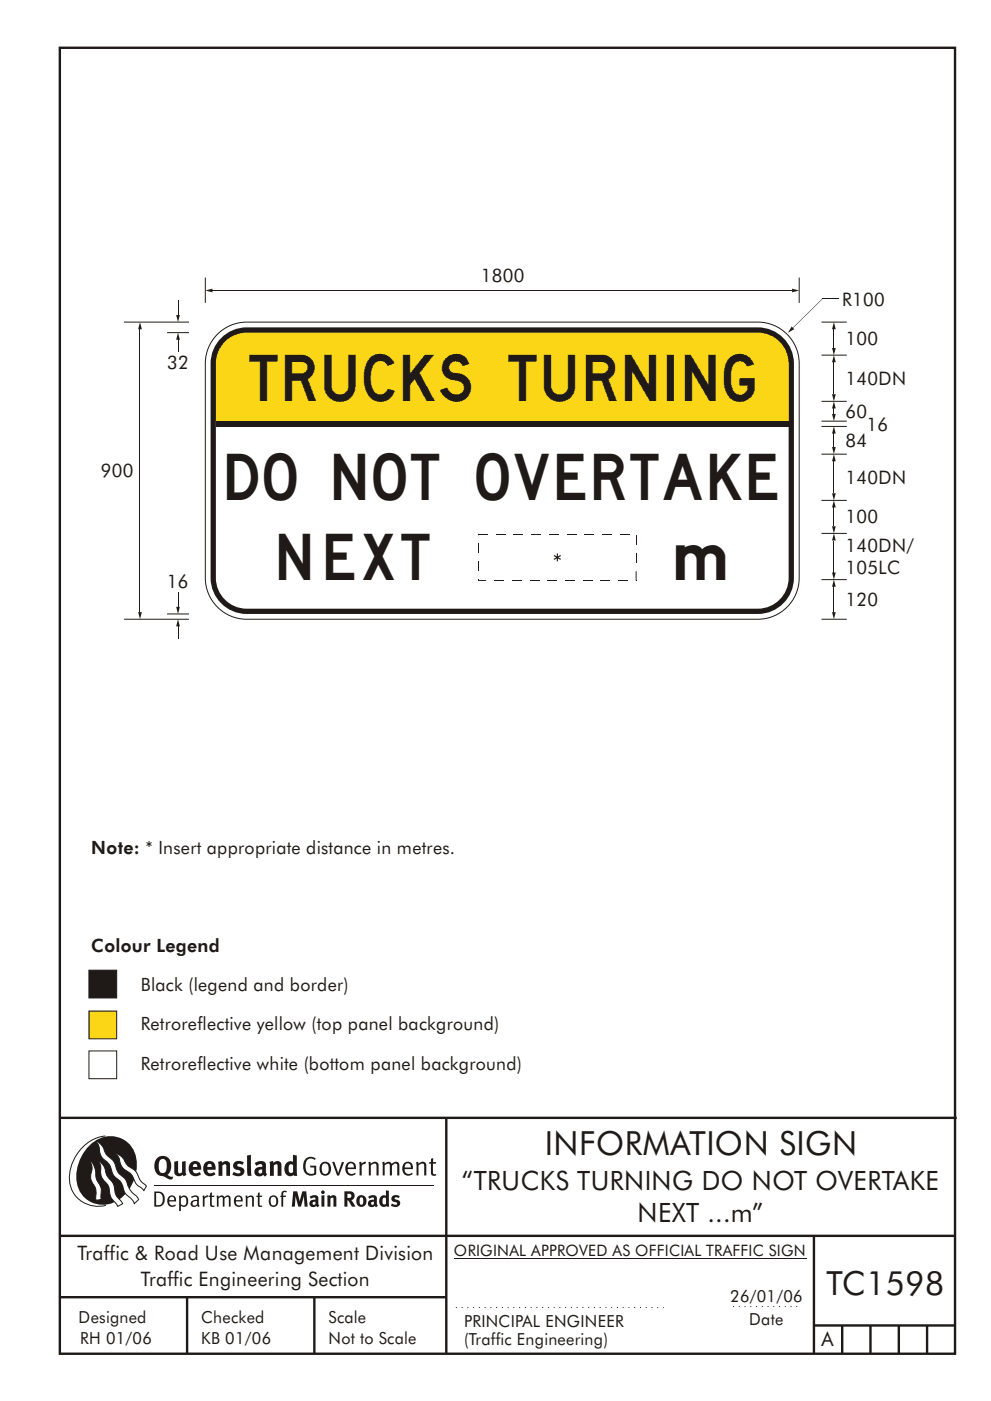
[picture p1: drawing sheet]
<svg xmlns="http://www.w3.org/2000/svg" width="210mm" height="297mm" viewBox="0 0 210 297" stroke-linecap="round" stroke-linejoin="round" font-family="sans-serif">
<g fill="none" stroke="#1f1a17" stroke-width=".51">
<path d="M12.7 10.1h189.9v276.9h-189.9zM12.7 237h190.3M94.7 236.9v50.1M12.7 262h190M12.7 275h82M39.7 275v12M66.7 275v12M172.7 262v25M172.7 281h30M178.7 281v6M184.7 281v6M190.7 281v6"/>
<path d="M196.7 281v6"/>
</g>
<path d="M96.7 277.2h44.1M155.5 277h14" fill="none" stroke="#1f1a17" stroke-width=".21" stroke-dasharray=".2 1" stroke-linecap="butt"/>
<path d="M96.3 266.7h74.7" fill="none" stroke="#1f1a17" stroke-width=".21"/>
<g fill="#1f1a17">
<path d="M64.9 245.6a1.61 1.61 0 0 1 2.1 .1l-.2 .2a1.17 1.17 0 0 0-1.4-.1 1.17 1.17 0 0 0-.6 1.2 1.42 1.42 0 0 0 1.2 1.9l.7-.2v-1.2h-.8l-.1-.4h1.3v1.9a1.82 1.82 0 0 1-2.2-.1 1.82 1.82 0 0 1-.6-2.1l.2-.7z" fill-rule="evenodd"/>
<path d="M68.2 246.6a1.77 1.77 0 0 0 .4 2.6 1.39 1.39 0 0 0 1.4-.5 1.39 1.39 0 0 0 .2-1.5 1.19 1.19 0 0 0-2-.6zM68.5 246.8a.83 .83 0 0 1 1 .1 .83 .83 0 0 1 .2 1 .75 .75 0 0 1-.6 1 .75 .75 0 0 1-.8-.8v-.9z" fill-rule="evenodd"/>
<path d="M70.5 246.4l.4-.1 .8 2.4 .8-2.3h.5l-1.1 2.8h-.4z" fill-rule="evenodd"/>
<path d="M73.6 246.7a1.74 1.74 0 0 0 .5 2.5h.9l.5-.3-.2-.3a.89 .89 0 0 1-1.1 .2 .89 .89 0 0 1-.4-.9h1.7a1.15 1.15 0 0 0-.4-1.4 1.15 1.15 0 0 0-1.5 .2zM74 246.9a.67 .67 0 0 1 .8-.1 .67 .67 0 0 1 .3 .7h-1.3z" fill-rule="evenodd"/>
<path d="M76.2 246.4l.4-.1 .1 .5 .5-.4 .5-.1-.2 .5a.61 .61 0 0 0-.8 .6v1.8h-.4z" fill-rule="evenodd"/>
<path d="M78.1 246.4l.5-.1 .1 .5a.89 .89 0 0 1 .9-.5 .89 .89 0 0 1 .7 .8v2.1h-.4v-2.1l-.1-.3-.3-.1-.8 .4v2.1h-.4z" fill-rule="evenodd"/>
<path d="M81.1 246.4l.4-.1 .1 .4a.83 .83 0 0 1 .8-.4 .83 .83 0 0 1 .7 .5 .86 .86 0 0 1 .9-.5 .86 .86 0 0 1 .7 .8v2.1h-.4l-.1-2.3a.5 .5 0 0 0-.8 0l-.2 .2v2.1h-.5v-2.2l-.4-.3-.7 .4v2.1h-.4z" fill-rule="evenodd"/>
<path d="M85.7 246.7a1.74 1.74 0 0 0 .5 2.5h.9l.5-.3-.2-.3a.89 .89 0 0 1-1.1 .2 .89 .89 0 0 1-.4-.9h1.7a1.15 1.15 0 0 0-.5-1.4 1.15 1.15 0 0 0-1.4 .2zM86 246.9a.67 .67 0 0 1 .9-.1 .67 .67 0 0 1 .3 .7h-1.3z" fill-rule="evenodd"/>
<path d="M88.3 246.4l.4-.1 .1 .5a.89 .89 0 0 1 .9-.5 .89 .89 0 0 1 .7 .8v2.1h-.4v-2.1l-.1-.3-.3-.1-.8 .4v2.1h-.4z" fill-rule="evenodd"/>
<path d="M91.5 245.7l.4-.2v.9h.7l-.2 .3h-.5v2.1l.1 .1h.5l.1 .3a.71 .71 0 0 1-1.2-.5v-2h-.3v-.3h.3z" fill-rule="evenodd"/>
<path d="M37 246.3l.8-.2v2a.46 .46 0 0 0 .2 .7 .46 .46 0 0 0 .6-.3v-2.2l.8-.1v2.3l.2 .6-.6 .3-.2-.3a1.03 1.03 0 0 1-1.2 .2 1.03 1.03 0 0 1-.6-1z" fill-rule="evenodd"/>
<path d="M40.4 246.6a1.64 1.64 0 0 0 0 2.3 1.64 1.64 0 0 0 2.3 .1l-.4-.5a.78 .78 0 0 1-.9 .3 .78 .78 0 0 1-.5-.8h1.8a1.37 1.37 0 0 0-.6-1.6 1.37 1.37 0 0 0-1.7 .2zM41 246.9a.48 .48 0 0 1 .7-.1 .48 .48 0 0 1 .2 .6h-1z" fill-rule="evenodd"/>
<path d="M43.5 246.6a1.65 1.65 0 0 0-.2 2 1.65 1.65 0 0 0 1.9 .7l.5-.3-.3-.5a.78 .78 0 0 1-.9 .3 .78 .78 0 0 1-.5-.8h1.8a1.37 1.37 0 0 0-.6-1.6 1.37 1.37 0 0 0-1.7 .2zM44.1 246.9a.48 .48 0 0 1 .6-.1 .48 .48 0 0 1 .2 .6h-.9z" fill-rule="evenodd"/>
<path d="M46.3 246.4l.7-.3 .1 .4a.95 .95 0 0 1 1-.3 .95 .95 0 0 1 .7 .9v2.2h-.8v-2.3l-.3-.2-.5 .3v2.2h-.8z" fill-rule="evenodd"/>
<path d="M49.7 246.5a1.73 1.73 0 0 1 2-.1l-.2 .6-.6-.2a.42 .42 0 0 0-.6 .3l.2 .2a1.23 1.23 0 0 1 1.4 1 1.47 1.47 0 0 1-2.3 .9l-.3-.1 .3-.6 .7 .3a.47 .47 0 0 0 .7-.3 .87 .87 0 0 0-1-.6l-.4-.2-.1-.4z" fill-rule="evenodd"/>
<path d="M54.1 246.6l.3 .6 .3-.2a.62 .62 0 0 1 .9 0v.4a1.21 1.21 0 0 0-1.3 .3 1.21 1.21 0 0 0-.2 1.4 1.19 1.19 0 0 0 1.7 0l.5 .3 .4-.4-.3-.4v-1.3a.96 .96 0 0 0-1.3-1.1zM55 248.1l.6-.1v.6a.43 .43 0 0 1-.6 .1 .43 .43 0 0 1 0-.6z" fill-rule="evenodd"/>
<path d="M57.2 246.4l.7-.3 .1 .4a.95 .95 0 0 1 1-.3 .95 .95 0 0 1 .7 .9v2.2h-.8v-2.3l-.3-.2-.5 .3v2.2h-.8z" fill-rule="evenodd"/>
<path d="M62.2 244.8v1.6a1.29 1.29 0 0 0-1.4 .1 1.29 1.29 0 0 0-.5 1.3 1.24 1.24 0 0 0 .5 1.4 1.24 1.24 0 0 0 1.5-.1l.1 .2h.7l-.1-4.3zM61.5 246.9h.4l.3 .1v1.5l-.3 .2a.48 .48 0 0 1-.6-.5 1.52 1.52 0 0 1 .2-1.3z" fill-rule="evenodd"/>
<path d="M52.4 245l.8-.2 .2 4.5h-.8l-.1-.2z" fill-rule="evenodd"/>
</g>
<path d="M22.4 240.9a9 9 0 0 0-7.4 10.8 6.2 6.2 0 0 0 7.5 3.9M32.7 251.4h59.4" fill="none" stroke="#1f1a17" stroke-width=".21"/>
<path d="M19.1 242.7a5.7 5.7 0 0 1 6.5-1.4 5.7 5.7 0 0 1 3.4 5.7 8.6 8.6 0 0 1-6.2 8.4 5.7 5.7 0 0 1-6.5-7.1 9.9 9.9 0 0 1 2.8-5.6z" fill-rule="evenodd" fill="#1f1a17"/>
<path d="M24.4 244.6a3.1 3.1 0 0 1 2.3 2.1l.8 .8a3.2 3.2 0 0 1 2 2.3l.4 .7 1.2 1-.6 .9-.2-.3a3.5 3.5 0 0 1-1.9-2 3.8 3.8 0 0 0-2.1-2.2 3.5 3.5 0 0 1-1-2.3zM20.4 242a3.4 3.4 0 0 1 1.9 2.4l.7 .9a3.3 3.3 0 0 1 1.7 2.5 4.4 4.4 0 0 0 1.7 2l.3 .3a6.1 6.1 0 0 0 2.5 3.7l.2 .5-.9 .9a6.1 6.1 0 0 0-1.9-2.2l-.4-.7a3.6 3.6 0 0 0-1.9-2.8l-.6-1.1a3.6 3.6 0 0 0-1.9-2.8 3.7 3.7 0 0 1-.8-2.4zM21 246.2a3.4 3.4 0 0 1 1.5 2.7l.6 .9a3.8 3.8 0 0 1 1.4 3.1l.3 .8 1.2 1.5-1 .6-.5-.8a3.2 3.2 0 0 1-1.3-2.8 4.3 4.3 0 0 0-1.4-2.2 4.7 4.7 0 0 1-.5-2.9zM19.2 246.1a5.1 5.1 0 0 1 1.2 3.7l.3 .7a3.1 3.1 0 0 1 .7 3l.1 .8-1.1 .2-.1-.8a3.5 3.5 0 0 0-.9-3.2 3.6 3.6 0 0 1 .1-2.6z" fill-rule="evenodd" fill="#fff" stroke="#1f1a17" stroke-width=".21"/>
<g fill="#1f1a17">
<path d="M33.4 245.5a2.51 2.51 0 0 0 .4 3.7l.8 .2a2.78 2.78 0 0 0 2 .6l.2-.5h-.6l-.7-.4a2.56 2.56 0 0 0 0-3.8 1.83 1.83 0 0 0-2.1 .2zM34 245.9a.87 .87 0 0 1 1 0 .87 .87 0 0 1 .4 .9v.4a1.17 1.17 0 0 1-.9 1.5h-.3a2.38 2.38 0 0 1-.2-2.8z" fill-rule="evenodd"/>
<path d="M33.1 252.9v2.6a1.12 1.12 0 0 0 1.2-.3 1.12 1.12 0 0 0 .2-1.1l-.1-.6-.3-.4zM32.7 252.6h1.1a1.67 1.67 0 0 1 1.2 1.7 1.67 1.67 0 0 1-1.3 1.5h-1zM36.1 253.9l-.2 .6h1.1a.55 .55 0 0 0-.3-.7 .55 .55 0 0 0-.6 .1zM35.8 253.8a.95 .95 0 0 1 1.2-.2 .95 .95 0 0 1 .4 1.1h-1.5a.72 .72 0 0 0 .4 .8 .72 .72 0 0 0 .9-.1l.1 .2a1.15 1.15 0 0 1-1.5 0 1.15 1.15 0 0 1-.2-1.5zM38.4 254.1v1.2a.7 .7 0 0 0 .9 .1 .7 .7 0 0 0 .2-.9 .61 .61 0 0 0-.4-.7 .61 .61 0 0 0-.7 .3zM38 253.5l.3-.1 .1 .4a.95 .95 0 0 1 1.2-.1 .95 .95 0 0 1 .3 1.1 .92 .92 0 0 1-.5 1 .92 .92 0 0 1-1-.2v1.1l-.4 .1zM40.9 254.9a.5 .5 0 0 0 .2 .7 .5 .5 0 0 0 .7-.3v-.7zM40.5 253.8a1 1 0 0 1 1.7 .2v1.4l.2 .3-.2 .2-.3-.3a.78 .78 0 0 1-1.4-.1 .78 .78 0 0 1 .8-1.1h.5a.58 .58 0 0 0-.3-.7 .58 .58 0 0 0-.7 .3zM43 253.5l.3-.1 .1 .4 .3-.3h.5l-.2 .3a.52 .52 0 0 0-.6 .6v1.4h-.4zM44.6 252.9l.4-.1-.1 .7h.6l-.1 .3h-.5v1.5a.35 .35 0 0 0 .6 .3v.2a.57 .57 0 0 1-.6 .1 .57 .57 0 0 1-.3-.5v-1.6h-.3v-.3h.3zM45.9 253.5l.4-.1 .1 .4 .2-.2a.64 .64 0 0 1 1 .2 .7 .7 0 0 1 .8-.4 .7 .7 0 0 1 .5 .7v1.7h-.4v-1.7l-.2-.3-.7 .3v1.7h-.3v-1.6a.38 .38 0 0 0-.3-.5 .38 .38 0 0 0-.5 .3l-.1 .1v1.7h-.4zM50.2 253.9l-.2 .6h1.1a.55 .55 0 0 0-.2-.7 .55 .55 0 0 0-.7 .1zM49.9 253.8a.95 .95 0 0 1 1.2-.2 .95 .95 0 0 1 .4 1.1h-1.5a.72 .72 0 0 0 .4 .8 .72 .72 0 0 0 .9-.1l.1 .2a1.15 1.15 0 0 1-1.5 0 1.15 1.15 0 0 1-.2-1.5zM52.1 253.5l.3-.1 .1 .4a.72 .72 0 0 1 .8-.4 .72 .72 0 0 1 .6 .7v1.7h-.4v-1.5a.45 .45 0 0 0-.3-.6 .45 .45 0 0 0-.5 .3l-.2 .1v1.7h-.3zM54.7 252.9l.4-.1v.7h.6l-.1 .3h-.5v1.5a.35 .35 0 0 0 .5 .3v.2a.57 .57 0 0 1-.6 .1 .57 .57 0 0 1-.3-.5v-1.6h-.3v-.3h.3zM57.6 253.9l-.2 .7a.65 .65 0 0 0 .3 .9 .65 .65 0 0 0 .8-.3l.1-.1a.93 .93 0 0 0-.7-1.4zM57.3 253.8a1.12 1.12 0 0 1 1.4 0 1.12 1.12 0 0 1 .2 1.4 1.01 1.01 0 0 1-1.2 .7 1.01 1.01 0 0 1-.7-1.2zM59.9 252.6l.5-.2 .5 .2-.2 .2-.3-.1-.3 .2v.6h.6l-.1 .3h-.5v2h-.4v-2h-.2v-.3h.2zM62.2 252.6l-.3 3.2h.7l.1-2.2 .6 2.2h.5l.7-2.2 .1 2.2h.7l-.3-3.2h-.9l-.5 2.1-.5-2.1zM65.7 253.7l.3 .5a.51 .51 0 0 1 .5-.3 .51 .51 0 0 1 .4 .4v.1a.88 .88 0 0 0-1.1 .3 .88 .88 0 0 0 .2 1.1 .9 .9 0 0 0 1.1-.1l.3 .3 .4-.4-.3-.3v-1.1a.87 .87 0 0 0-.4-.8 .87 .87 0 0 0-1 .1zM66.4 254.9l.5-.1v.5l-.1 .1h-.3l-.2-.1zM68.2 253.5v2.3h.6v-2.4zM68.1 252.8a.4 .4 0 0 0 .8 0 .4 .4 0 0 0-.8 0zM69.4 253.5l.1 2.3h.6v-1.7a.33 .33 0 0 1 .4-.2 .33 .33 0 0 1 .2 .4v1.5h.7v-1.7a.75 .75 0 0 0-.6-.7 .75 .75 0 0 0-.8 .3v-.3zM73.1 252.6v3.2h.6v-1.3l.3 .2 .7 1.1h.7l-.9-1.4a.94 .94 0 0 0 .7-1 .94 .94 0 0 0-.9-.8zM73.7 253.1a.51 .51 0 0 1 .7 .1 .51 .51 0 0 1-.1 .8h-.6zM75.9 253.7a1.19 1.19 0 0 0-.1 1.8 1.19 1.19 0 0 0 1.7-.1 1.19 1.19 0 0 0 0-1.6 1.19 1.19 0 0 0-1.6-.1zM76.5 253.9h.2a.99 .99 0 0 1 0 1.5 1.06 1.06 0 0 1-.2-1.5zM78.1 253.7l.3 .5a.51 .51 0 0 1 .5-.3 .51 .51 0 0 1 .4 .4v.1a.88 .88 0 0 0-1.1 .3 .88 .88 0 0 0 .2 1.1 .9 .9 0 0 0 1.1-.1l.3 .3 .4-.4-.2-.3v-1.1a.87 .87 0 0 0-.5-.8 .87 .87 0 0 0-1 .1zM78.9 254.9l.4-.1v.5l-.1 .1h-.3l-.2-.1zM81.9 252.4v1.2a1.2 1.2 0 0 0-1.4 .5 1.2 1.2 0 0 0 .2 1.5l.5 .3 .8-.2v.1h.6l-.1-3.3zM81.4 254l.5 .1-.1 1.2a.46 .46 0 0 1-.5 0 .46 .46 0 0 1-.2-.6zM83.3 253.6a.79 .79 0 0 0-.2 1 .79 .79 0 0 0 1 .3 .33 .33 0 0 1 0 .5 .33 .33 0 0 1-.5 0l-.5-.2-.2 .4a1.15 1.15 0 0 0 1.2 .3 1.15 1.15 0 0 0 .8-1 1.49 1.49 0 0 0-1.2-.7 .4 .4 0 0 1 .3-.4 .4 .4 0 0 1 .4 .1l.2 .1 .2-.4a1.47 1.47 0 0 0-1.5 0z" fill-rule="evenodd"/>
</g>
<path d="M18.9 214.4h5.9v5.8h-5.9z" fill-rule="evenodd" fill="#fad617" stroke="#1f1a17" stroke-width=".21"/>
<path d="M18.9 205.7h5.9v5.9h-5.9z" fill-rule="evenodd" fill="#1f1a17" stroke="#1f1a17" stroke-width=".21"/>
<path d="M18.9 222.8h5.9v5.9h-5.9z" fill="none" stroke="#1f1a17" stroke-width=".21"/>
<path d="M46.1 70.9a8.7 8.7 0 0 1 6.2-2.6h108.5a8.8 8.8 0 0 1 8.8 8.8v45.4a8.8 8.8 0 0 1-8.8 8.8h-108.5a8.8 8.8 0 0 1-8.7-8.8v-45.4a8.7 8.7 0 0 1 2.5-6.2z" fill-rule="evenodd" fill="#fff" stroke="#1f1a17" stroke-width=".21"/>
<path d="M46.6 72a7.6 7.6 0 0 1 5.7-2.6h108.5a7.7 7.7 0 0 1 7.6 7.7v45.4a7.7 7.7 0 0 1-7.6 7.7h-108.5a7.7 7.7 0 0 1-7.6-7.7v-45.4a7.6 7.6 0 0 1 1.9-5.1z" fill-rule="evenodd" fill="#1f1a17"/>
<path d="M45.8 89.3h121.5v33.2a6.5 6.5 0 0 1-6.5 6.6h-108.5a6.5 6.5 0 0 1-6.5-6.6z" fill-rule="evenodd" fill="#fff"/>
<path d="M47.4 72.8a6.5 6.5 0 0 1 4.9-2.3h108.5a6.5 6.5 0 0 1 6.5 6.6v12.2h-121.5v-12.2a6.5 6.5 0 0 1 1.6-4.3z" fill-rule="evenodd" fill="#fad617"/>
<g fill="#1f1a17">
<path d="M101.5 113.2h2v.2h-2z"/>
<path d="M105.3 113.2h1.9v.2h-1.9z"/>
<path d="M109 113.2h2v.2h-2z"/>
<path d="M112.8 113.2h1.9v.2h-1.9z"/>
<path d="M116.5 113.2h2v.2h-2z"/>
<path d="M120.3 113.2h1.9v.2h-1.9z"/>
<path d="M124 113.2h2v.2h-2z"/>
<path d="M127.8 113.2h2v.2h-2z"/>
<path d="M131.5 113.2h2v.2h-2z"/>
<path d="M134.9 113.6h.2v2h-.2z"/>
<path d="M134.9 117.4h.2v1.9h-.2z"/>
<path d="M134.9 121.1h.2v2.1l-.2-.1z"/>
<path d="M135 123v.2z"/>
<path d="M131.2 123h2v.2h-2z"/>
<path d="M127.5 123h1.9v.2h-1.9z"/>
<path d="M123.7 123h2v.2h-2z"/>
<path d="M119.9 123h2v.2h-2z"/>
<path d="M116.2 123h2v.2h-2z"/>
<path d="M112.4 123h2v.2h-2z"/>
<path d="M108.7 123h2v.2h-2z"/>
<path d="M104.9 123h2v.2h-2z"/>
<path d="M101.4 123.1l1.8-.1v.2z"/>
<path d="M101.4 122.8h.2v.3h-.2z"/>
<path d="M101.4 119h.2v2h-.2z"/>
<path d="M101.4 115.2h.2v2h-.2z"/>
<path d="M101.4 113.2l.2 .1v.2h-.2z"/>
</g>
<g fill="#1f1a17">
<path d="M117.6 117.7l.5 .3v-.7h.3v.7l.5-.3 .1 .2-.5 .3 .5 .3-.1 .2-.5-.3v.6h-.3v-.6l-.5 .3-.1-.2 .5-.3-.5-.3z" fill-rule="evenodd"/>
<path d="M176.9 122.9l.4 1.5h-.8l.4-1.5 .4 1.5z" fill-rule="evenodd"/>
</g>
<path d="M176.9 124.4v5.3" fill="none" stroke="#1f1a17" stroke-width=".21"/>
<g fill="#1f1a17">
<path d="M176.5 129.8h.8l-.4 1.5 .4-1.5-.4 1.5z" fill-rule="evenodd"/>
<path d="M176.9 113.1l.4 1.5h-.8l.4-1.5 .4 1.5z" fill-rule="evenodd"/>
</g>
<path d="M176.9 114.6v6.7" fill="none" stroke="#1f1a17" stroke-width=".21"/>
<path d="M176.5 121.4h.8l-.4 1.5 .4-1.5-.4 1.5z" fill-rule="evenodd" fill="#1f1a17"/>
<path d="M174.3 113.1h5.4M174.3 122.9h5.4M174.3 131.3h5.4" fill="none" stroke="#1f1a17" stroke-width=".21"/>
<path d="M168 69.2l.5 .6-1.3 .8z" fill-rule="evenodd" fill="#1f1a17"/>
<path d="M168.2 69.4l6.3-6.1z" fill="#1f1a17"/>
<path d="M174.5 63.4h3.5" fill="none" stroke="#1f1a17" stroke-width=".21"/>
<path d="M176.9 68.3l.4 1.5h-.8l.4-1.5 .4 1.5z" fill-rule="evenodd" fill="#1f1a17"/>
<path d="M176.9 69.8v3.9" fill="none" stroke="#1f1a17" stroke-width=".21"/>
<path d="M176.5 73.8h.8l-.4 1.5 .4-1.5-.4 1.5z" fill-rule="evenodd" fill="#1f1a17"/>
<path d="M174.3 68.3h5.4M174.3 75.3h5.4" fill="none" stroke="#1f1a17" stroke-width=".21"/>
<path d="M176.9 75.3l.4 1.5h-.8l.4-1.5 .4 1.5z" fill-rule="evenodd" fill="#1f1a17"/>
<path d="M176.9 76.8v6.7" fill="none" stroke="#1f1a17" stroke-width=".21"/>
<path d="M176.5 83.6h.8l-.4 1.5 .4-1.5-.4 1.5z" fill-rule="evenodd" fill="#1f1a17"/>
<path d="M174.3 85.1h5.4M174.3 96.3h5.4" fill="none" stroke="#1f1a17" stroke-width=".21"/>
<path d="M176.9 96.3l.4 1.5h-.8l.4-1.5 .4 1.5z" fill-rule="evenodd" fill="#1f1a17"/>
<path d="M176.9 97.8v6.7" fill="none" stroke="#1f1a17" stroke-width=".21"/>
<path d="M176.5 104.6h.8l-.4 1.5 .4-1.5-.4 1.5z" fill-rule="evenodd" fill="#1f1a17"/>
<path d="M174.3 106.1h5.4" fill="none" stroke="#1f1a17" stroke-width=".21"/>
<path d="M176.9 106.1l.4 1.5h-.8l.4-1.5 .4 1.5z" fill-rule="evenodd" fill="#1f1a17"/>
<path d="M176.9 107.6v3.9" fill="none" stroke="#1f1a17" stroke-width=".21"/>
<g fill="#1f1a17">
<path d="M176.5 111.6h.8l-.4 1.5 .4-1.5-.4 1.5z" fill-rule="evenodd"/>
<path d="M176.9 90.4l.4 1.5h-.8l.4-1.5 .4 1.5z" fill-rule="evenodd"/>
</g>
<path d="M176.9 92v2.7" fill="none" stroke="#1f1a17" stroke-width=".21"/>
<g fill="#1f1a17">
<path d="M176.5 94.8h.8l-.4 1.5 .4-1.5-.4 1.5z" fill-rule="evenodd"/>
<path d="M43.6 61.6l1.5-.4v.8l-1.5-.4 1.5-.4z" fill-rule="evenodd"/>
</g>
<path d="M45.1 61.6h122.9" fill="none" stroke="#1f1a17" stroke-width=".21"/>
<path d="M168.1 61.2l1.5 .4-1.5 .4v-.8l1.5 .4z" fill-rule="evenodd" fill="#1f1a17"/>
<path d="M169.6 58.9v5.3" fill="none" stroke="#1f1a17" stroke-width=".21"/>
<path d="M45.8 89.3h121.5v1.1h-121.5z" fill="#1f1a17"/>
<path d="M174.3 90.4h5.4M174.3 89.3h5.4" fill="none" stroke="#1f1a17" stroke-width=".21"/>
<g fill="#1f1a17">
<path d="M176.9 85.1l.4 1.5h-.8l.4-1.5 .4 1.5z" fill-rule="evenodd"/>
<path d="M176.5 87.8h.8l-.4 1.5 .4-1.5-.4 1.5z" fill-rule="evenodd"/>
</g>
<path d="M176.9 86.6l.1 1.1z" fill="#1f1a17"/>
<path d="M35.4 70.5h4.7M37.8 63.6v3.1M26.3 131.3h13.8M35.4 130.2h4.7" fill="none" stroke="#1f1a17" stroke-width=".21"/>
<path d="M37.4 66.8h.8l-.4 1.5 .4-1.5-.4 1.5z" fill-rule="evenodd" fill="#1f1a17"/>
<path d="M37.8 125.5v3.1" fill="none" stroke="#1f1a17" stroke-width=".21"/>
<path d="M37.4 128.7h.8l-.4 1.5 .4-1.5-.4 1.5z" fill-rule="evenodd" fill="#1f1a17"/>
<path d="M37.8 72.1v2.5" fill="none" stroke="#1f1a17" stroke-width=".21"/>
<path d="M37.8 70.5l.4 1.5h-.8z" fill-rule="evenodd" fill="#1f1a17"/>
<path d="M37.8 132.8v2.6" fill="none" stroke="#1f1a17" stroke-width=".21"/>
<g fill="#1f1a17">
<path d="M37.8 131.3l.4 1.5h-.8z" fill-rule="evenodd"/>
<path d="M29.7 68.3l.4 1.5h-.8l.4-1.5 .4 1.5z" fill-rule="evenodd"/>
</g>
<path d="M29.7 69.8v59.9" fill="none" stroke="#1f1a17" stroke-width=".21"/>
<path d="M29.3 129.8h.8l-.4 1.5 .4-1.5-.4 1.5z" fill-rule="evenodd" fill="#1f1a17"/>
<path d="M43.6 58.9v5.3M26.3 68.3h13.8" fill="none" stroke="#1f1a17" stroke-width=".21"/>
<g font-size="9.8" fill="#1f1a17">
<text x="53" y="85.1">TRUCKS TURNING</text>
<text x="48.2" y="106.1">DO NOT OVERTAKE</text>
<text x="59.2" y="122.9">NEXT</text>
</g>
<text font-size="7.4" fill="#1f1a17" x="143.4" y="122.9">m</text>
<g font-size="7.1" fill="#1f1a17">
<text x="115.6" y="244.8">INFORMATION SIGN</text>
<text x="175.3" y="274.5">TC1598</text>
</g>
<g font-size="5.6" fill="#1f1a17">
<text x="98" y="252.4">“TRUCKS TURNING DO NOT OVERTAKE</text>
<text x="135.3" y="259.2">NEXT ...m”</text>
</g>
<g font-size="4.2" fill="#1f1a17">
<text x="16.4" y="267">Traffic &amp; Road Use Management Division</text>
<text x="29.9" y="272.6">Traffic Engineering Section</text>
<text x="174.3" y="285.4">A</text>
</g>
<g font-size="4" fill="#1f1a17">
<text x="102" y="59.9">1800</text>
<text x="178.7" y="64.8">R100</text>
<text x="179.4" y="73.2">100</text>
<text x="35.4" y="78.2">32</text>
<text x="179.4" y="81.6">140DN</text>
<text x="179.4" y="88.6">60</text>
<text x="179.4" y="94.7">84</text>
<text x="183.8" y="91.5">16</text>
<text x="21.4" y="101.1">900</text>
<text x="179.4" y="102.6">140DN</text>
<text x="179.4" y="111">100</text>
<text x="179.4" y="117.1">140DN/</text>
<text x="35.4" y="124.8">16</text>
<text x="179.4" y="121.8">105LC</text>
<text x="179.4" y="128.5">120</text>
</g>
<g font-size="3.9" fill="#1f1a17">
<text x="19.4" y="181">Note: * Insert appropriate distance in metres.</text>
<text x="19.4" y="201.7">Colour Legend</text>
<text x="29.9" y="210.1">Black (legend and border)</text>
<text x="29.9" y="218.4">Retroreflective yellow (top panel background)</text>
<text x="29.9" y="226.8">Retroreflective white (bottom panel background)</text>
</g>
<g font-size="3.5" fill="#1f1a17">
<text x="16.7" y="280.5">Designed</text>
<text x="42.7" y="280.5">Checked</text>
<text x="69.7" y="280.5">Scale</text>
<text x="98.5" y="281.4">PRINCIPAL ENGINEER</text>
<text x="154.9" y="276.1">26/01/06</text>
<text x="159" y="281">Date</text>
<text x="17" y="284.9">RH 01/06</text>
<text x="42.7" y="284.9">KB 01/06</text>
<text x="69.7" y="285">Not to Scale</text>
<text x="98.5" y="285.2">(Traffic Engineering)</text>
</g>
<text font-size="3.4" fill="#1f1a17" x="96.3" y="266.3">ORIGINAL APPROVED AS OFFICIAL TRAFFIC SIGN</text>
</svg>
